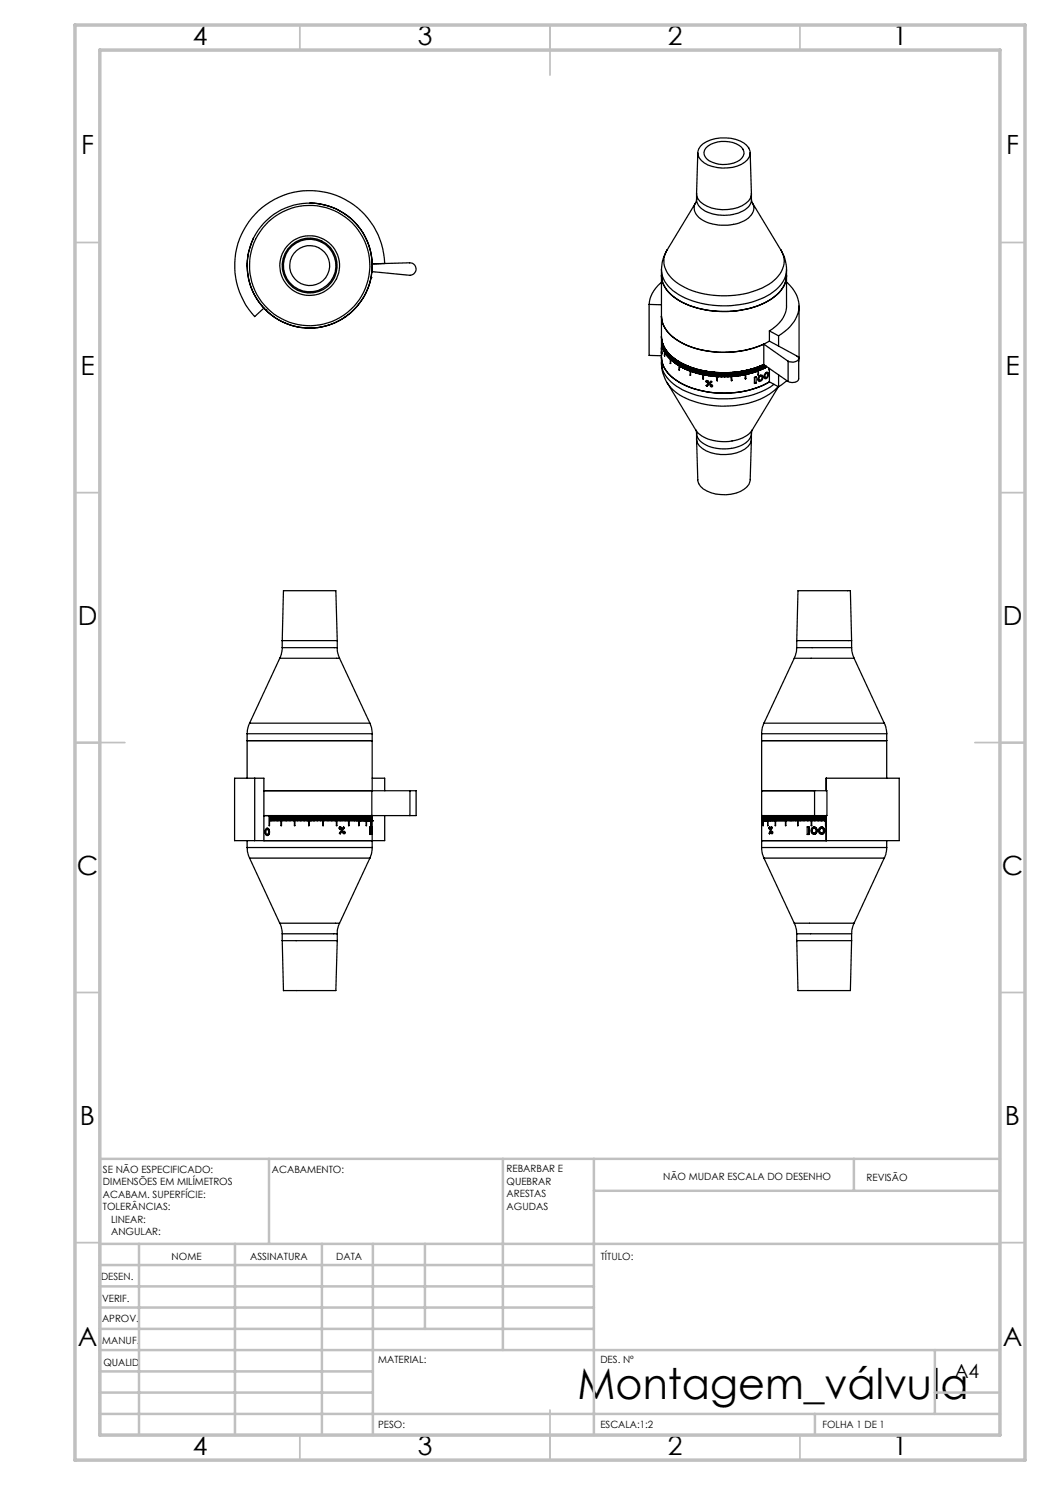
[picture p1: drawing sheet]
<svg xmlns="http://www.w3.org/2000/svg" width="210mm" height="297mm" viewBox="0 0 210 297" stroke-linecap="round" stroke-linejoin="round" font-family="sans-serif">
<g fill="none" stroke="#c0c0c0" stroke-width=".35">
<path d="M60 5v5M110 5v10M160 5v5M15 48.5h5M200 48.5h5M15 98.5h5M200 98.5h5M15 148.5h10M195 148.5h10M15 198.5h5M200 198.5h5M15 248.5h5"/>
<path d="M200 248.5h5M60 287v5M110 282v10M160 287v5"/>
</g>
<g fill="none" stroke="#c0c0c0" stroke-width=".5">
<path d="M53.8 231.8v17M100.6 231.8v38.2M118.8 231.8v55.2M118.8 238.2h81.2M170.8 231.8v6.4M200 231.8h-180v55.2M20 248.8h180M20 257.3h98.8M20 253h98.8M27.8 248.8v38.2M47 248.8v38.2M64.4 248.8v38.2"/>
<path d="M74.6 248.8v38.2M85 248.8v17M20 265.8h98.8M20 261.5h98.8M20 278.5h54.6M20 274.3h54.6M20 270h180M187 278.5h13M187 270v12.8M20 282.8h180M163 282.8v4.2"/>
</g>
<path d="M15 5h190v287h-190zM20 10h180v277h-180z" fill="none" stroke="#c0c0c0" stroke-width=".7"/>
<g fill="none" stroke="#000" stroke-width=".25">
<path d="M139.3 39.9l-.1 .6M139.3 38.7a2.78 2.78 0 0 0 2.2 2.6 8.3 8.3 0 0 0 7.7-.6 2.29 2.29 0 0 0 1.1-2M139.3 39.9a3.3 3.3 0 0 0 2.7 2.7 7.9 7.9 0 0 0 7.7-1.2l.4-.7 .2-.8M139.6 30.5l-.3 9.4M140.1 29.2a7.5 7.5 0 0 1 9.2-.1 2.05 2.05 0 0 1-.3 3.3 8 8 0 0 1-8.1 .2 2.12 2.12 0 0 1-.8-3.4zM141.2 29.6a5.7 5.7 0 0 1 7.1-.2 1.59 1.59 0 0 1-.3 2.6 5.8 5.8 0 0 1-6.7-.3 1.51 1.51 0 0 1-.1-2.1zM150 30.5l.3 9.4M150.3 39.9l.1 .6M61.9 40.6a12.5 12.5 0 0 1 12.4 14.4 12.5 12.5 0 0 1-16.1 10 12.5 12.5 0 0 1-7.5-17.4M74.2 55.5h.1M74.4 52.8l7.5-.2a1.25 1.25 0 0 1 1.3 1.2 1.25 1.25 0 0 1-1.2 1.3l-7.6-.8M76.9 52.7a15 15 0 0 0-20.6-13.5 15 15 0 0 0-5.4 24.1l1.9-1.7"/>
<path d="M132.3 55.1a5.9 5.9 0 0 0 3.4 4.9 19.4 19.4 0 0 0 18.3 0 6.2 6.2 0 0 0 3.3-4.9 6.1 6.1 0 0 1-3.7 5.1 19.4 19.4 0 0 1-18.2-.4 6.1 6.1 0 0 1-3.1-4.7zM132.3 56.4a6.6 6.6 0 0 0-2.5 4.5M132.3 53.9a5.9 5.9 0 0 0 3.4 5 19.4 19.4 0 0 0 18.3-.1 6.2 6.2 0 0 0 3.3-4.9M132.3 53.9v15.7M133.5 49.9l-1 2.3-.2 1.7M139.2 40.5a2.33 2.33 0 0 0 .9 3.2 9.1 9.1 0 0 0 9.5-.1 2.27 2.27 0 0 0 .8-3.1l5.7 9.4a4.5 4.5 0 0 1-1.3 6.2 16.8 16.8 0 0 1-13 2.8 12.2 12.2 0 0 1-8.2-4.2 4.3 4.3 0 0 1-.1-4.8zM156.1 49.9l.9 1.7 .3 2.3M157.3 56.4a5.7 5.7 0 0 1 .7 8.9l-2.3 1.9M157.3 53.9v7.3a6 6 0 0 1-3.4 5M53.2 62h.1M68.9 63.5h.1M129.8 60.9v10.2l2.5 .1"/>
<path d="M129.8 60.9l2.5 .1M132.3 72.6l.2 1.6 1 2.4M132.3 71.4a6 6 0 0 0 3.6 5 19.4 19.4 0 0 0 18 0 19.3 19.3 0 0 1-18.3-.1 6.2 6.2 0 0 1-3.3-4.9zM132.3 69.9v-.3v1.4v-.8M132.3 69.8v.9zM132.3 72.6a6 6 0 0 0 3.6 5 19.4 19.4 0 0 0 18.2-.2l.7-.5M132.3 70.4v2.2M132.3 69.5v-2.2a6.4 6.4 0 0 0 3.9 5.3 20 20 0 0 0 16.6 .3M132.3 69.5h.1M132.4 68v1.1M132.4 68.9h.1M132.4 68.3v.1"/>
<path d="M132.4 69.1h.1M132.4 68.4v.8M132.4 68.5l.1 .1M132.4 69.2h.1M132.5 69.4h.1M132.5 68.6v1M132.5 68.6v.8M132.5 68.8l.1 .1M132.5 69.6h.1M132.6 68.9l.1 1M132.6 69.7h.1M132.6 68.9v.9"/>
<path d="M132.7 69.9h.1M132.7 69.1l.1 .1M132.8 69.2v.9M132.8 69.2v.2M132.8 70.1h.1M132.8 69.4v.8M132.8 69.4l.1 1.8M132.8 70.2h.1M132.9 71.2h.1M133 70.5l-.1-.9v1.6M133 69.7l.1 .2M133 70.5h.1"/>
<path d="M133.1 69.9l.1 1M133.1 70.7h.1M133.1 69.9v.8M133.2 70.8v.1M133.2 70.1l.1 .9M133.2 70.8h.1M133.3 71h.1M133.3 70.2l.1 1M133.4 71.2h.1M133.5 76.6a10.3 10.3 0 0 0 6.8 4.1 18.5 18.5 0 0 0 13.6-1.9l1.7-1.5M133.5 76.6l5.7 9.4M133.6 70.5l-.1-.2-.1 .9"/>
<path d="M133.6 70.5v.8M133.6 70.5l.1 .9M133.6 71.3h.1M133.7 71.4v.1M133.7 71.4h.1M133.7 71.5v-.8l.1 .9M133.8 71.6h.1M133.8 71.6v-.8l.1 .9M133.9 71.7l.1-.8 .1 1.8M133.9 71.7h.1M134.1 72.6v.1M134.2 71.2l-.1-.1v1.6"/>
<path d="M134.2 72h.1M134.2 71.2v.8M134.3 71.2l.1 .1v.8M134.3 72h-.1M134.4 72.1v.1M134.4 72.1h.1M134.4 72.2v-.8l.1 .9M134.5 72.3h.1M134.6 72.3v-.8l.1 .9M134.7 72.4h.1M134.8 71.6l.1 .1v.9M134.9 72.6v-.8l.2 .1v.8"/>
<path d="M134.9 72.6h.1M135.1 72.7h.1M135.1 71.9l.2 .1v.8M135.3 72.8v-.8l.2 .1v.9M135.3 72.8h.1M135.5 73v-.9l.1 .1v.9M135.5 72.9v.1M135.6 73.1l.1-.8 .1 .1v1.6M135.6 73.1h.1M135.9 73.9l-.1 .1M136 72.5l-.1-.1-.1 1.6M136 72.5l.1 .8"/>
<path d="M136.1 72.5l.1 .1v.8M136.2 73.4l.1-.8 .2 .9M136.2 73.4h.1M136.5 73.5l.1-.8 .1 1M136.5 73.5h.1M136.7 73.7v-.9l.2 .1v.9M136.7 73.6v.1M136.9 73.8h.1M136.9 73.8v-.8h.2v.8M136.9 73.7v.1M137.1 73.8l.1 .1M137.1 73.8h.1"/>
<path d="M137.2 73.9v-.8h.2v.8M137.4 73.9h.1M137.6 73.2h-.2v.7M137.6 73.2v.8M137.6 73.2l.2 .1M137.8 74.2h.1M137.8 73.3v.9M137.9 73.3l.1 .1v1.6M137.9 74.1l-.1 .1M138.1 75h-.1M138.3 74.3v-.8l-.2-.1-.1 1.6M138.3 74.3l.1-.8 .2 .1v.8"/>
<path d="M138.4 74.3h-.1M138.6 74.4v-.8l.2 .1v.8M138.6 74.4h.1M138.8 74.5l.1-.8 .2 .1v.8M138.9 74.4l-.1 .1M139.1 74.6l.1-.8h.1v.8M139.1 74.5v.1M139.3 74.6l.1-.8 .2 .1v.8M139.3 74.6h.1M139.6 74.7l.1-.8 .1 .1v.8M139.6 74.6v.1M139.8 74.8l.1-.8h.1h.1v.9"/>
<path d="M139.9 74.7l-.1 .1M140.1 74.9l.1-.9h.1l.1 .1v.8M140.2 74.8l-.1 .1M140.4 74.9v-.8h.2v1.7M140.4 74.8v.1M140.7 75.6l-.1 .2M140.9 75v-.8h-.2v1.6h-.1M140.9 75l.1-.8 .2 .1v.8M141 74.9l-.1 .1M141.2 75.1l.1-.8h.1h.1v.8M141.2 77.1l1-.9 .2 .2-1 .9zM141.3 75l-.1 .1"/>
<path d="M141.3 76.1v.2M141.5 75.1l.1-.8h.1v.8M141.5 75v.1M141.6 76.8l-.2 .5M141.6 76.2v.2M141.8 75l-.1 .1M142 74.4l-.2-.1-.1 .8M142 74.4l.1 .8v-.1M142.1 74.4h.2v.8M142.2 77v.1M142.3 75.2v-.8h.3v.8M142.3 75.1v.1"/>
<path d="M142.5 77.1v.1M142.6 75.2l.1-.8 .2 .1v.8M142.6 75.1v.1M142.9 75.3v-.8h.2l.1 .8M142.9 75.1v.2M143.2 75.3v-.8h.2v1.6M143.2 75.1v.2M143.5 75.6l-.1 .5M143.7 75.3v-.8h-.2l-.1 1.6M143.7 75.3l.1-.8h.2v.8M143.8 75.1h.1M143.8 75.1l-.1 .2"/>
<path d="M144 75.3v-.8h.3v.8M144 75.1v.2M144 75.1h.1M144.3 75.3l.1-.8h.2v.8M144.4 75.1l-.1 .2M144.6 74.5v.6M144.6 75.1v.2M144.6 75.1h.1M144.9 74.5h-.3v.8M144.9 75.4h.1M144.9 75.1h.1M144.9 74.5h.3v.8v-.8h.3v.8"/>
<path d="M144.9 74.5v.9M145.2 75.1h.1M145.5 75.1h.1M145.5 75.1v.2M145.7 74.5h-.2v.8M145.7 75.3h.1M145.7 75.1h.1M145.7 74.5v.8M145.7 75.1l.1 .2M145.8 74.5h.2l.1 .8M146 75l.1 .3M146.1 75.3v-.8h.2v1.6h.1"/>
<path d="M146.3 75.7l.1 .4M146.6 75.1v.2M146.6 75.3v-.8h-.2v1.6M146.6 75.3v-.8h.3v.8M146.9 75.1v.2M147.1 75.1l.1 .1M147.2 75.2l-.1-.8h-.2v.9M147.4 75.1l.1 .1M147.5 75.2l-.1-.8h-.2v.8M147.7 75l.1 .2M147.8 75.2l-.1-.8h-.2v.8M148 75l.1 .1"/>
<path d="M148.1 75.1l-.1-.8h-.2v.9M148.3 75v.1M148.3 75.1l-.1-.8h-.1v.8M148.6 74.9v.1M148.6 75v-.8h-.2l-.1 .1v.8M148.8 74.2h-.2v.8M148.9 74.2l-.1 .8v-.1M148.9 74.2l.1-.1v1.7l.2-.1M149 75.6l.2 .1M149.4 74.8v.1M149.4 74.9l-.1-.9-.1 .1v1.6M149.6 74.8h.1"/>
<path d="M149.7 74.8l-.1-.8h-.2v.9M149.9 74.7h.1M149.9 74.7v-.8h-.1l-.1 .1v.8M150.1 74.6h.1M150.2 74.6l-.1-.7h-.1h-.1v.8M150.4 74.5l.1 .1M150.5 74.6l-.1-.8h-.1h-.1v.8M150.7 74.5h.1M150.7 74.5v-.8l-.2 .1v.8M150.9 75.5l.3-.2v1.3l-.2 .1zM150.9 76.4l.3 .2M150.9 74.4h.1"/>
<path d="M151 74.4l-.1-.8-.2 .1v.8M151.2 74.3v.1M151.2 74.4l-.1-.8h-.1v.8M151.4 74.2v.1M151.4 74.3v-.9l-.2 .1v.9M151.4 74.3v-.9h.2l.1 1.6M151.6 75.9l.3 .2M151.6 74.9l.1 .1M151.8 75.2l.3-.2a.59 .59 0 0 1 .6 .6 .59 .59 0 0 1-.5 .6l-.3 .1a.63 .63 0 0 1-.1-1.1zM151.9 75.4a.3 .3 0 0 1 .5-.1 .3 .3 0 0 1 0 .4 .33 .33 0 0 1-.5 .3 .33 .33 0 0 1 0-.5zM151.9 74v.1M151.9 74.1v-.8h-.2v1.7"/>
<path d="M152 75.1l.3 .1M152.1 73.9l.1 .1M152.2 74l-.2-.8-.1 .9M152.4 73.9h.1M152.4 73.9l-.1-.8-.1 .1v.8M152.6 73l-.2 .1v.8M152.6 73.8h.1M152.8 72.9l-.2 .1v.8M152.8 68.8v4.1M152.8 68.8l4.8 3.4M152.8 72.9l4.8 3.4M152.8 75.3l.3 .2"/>
<path d="M152.8 73l.1 .7M152.8 73.7h.1M152.9 73v.7M153 73.1l.1 .5M153 73.6h.1M153.1 74.6l.3-.2a.72 .72 0 0 1 .2 .8 .72 .72 0 0 1-.7 .5l-.1-.6zM153.2 74.8l.1-.1a.42 .42 0 0 1 .2 .5 .42 .42 0 0 1-.4 .3l-.1-.4zM153.2 74.5l.2 .2M153.2 73.2l.1 .2M153.2 73.4h.1M153.3 73.3v.1M153.8 73.7l.1 .2"/>
<path d="M153.8 73.9h.1M153.9 68.2l5.4 3a.61 .61 0 0 1 .4 .7 .61 .61 0 0 1-.7 .5h-.6l-.8-.2M153.9 68.2a19.2 19.2 0 0 1-18.5-.2 6 6 0 0 1-3.1-4.8 6.4 6.4 0 0 0 3.9 5.3 19.7 19.7 0 0 0 16.6 .3M153.9 66.2l1.8 1M153.9 66.2v2M153.9 73.9v2.5M153.9 76.4l1.8 1M155.7 77.4l-5.3 8.6M155.7 67.2v2M155.7 75v2.4M157.4 76.1l-1.7 1.3M157.6 72.2v4.1"/>
<path d="M159.7 71.7v4.1a1.44 1.44 0 0 1-2.1 .5M159.8 61.2l-.1 11.1M139.2 86l.1 .6M139.2 86a6.8 6.8 0 0 0 6 2.3 6.3 6.3 0 0 0 5.2-2.3M139.3 86.6l.3 9.4a3.2 3.2 0 0 0 2.6 2.6 7.5 7.5 0 0 0 7.2-1.2l.4-.5 .2-.9 .3-8.2a2.77 2.77 0 0 1-2.1 2.4 8.4 8.4 0 0 1-7.7-.5 2.24 2.24 0 0 1-1.2-1.9M139.3 86.6a3.4 3.4 0 0 0 2.9 2.8 8 8 0 0 0 7.3-1.1l.7-1 .1-.7M150.3 86.6v1.2M150.4 86l-.1 .6M159.6 118.1h10.5l.2 10-11 .1zM56 131.7h11.9M56 131.7l-6.1 12.9M56.4 129.5l-.1 1.4-.3 .8"/>
<path d="M56.4 129.5h11.1M56.4 128.1v1.4M67.4 128.1h-11l.3-10h10.5l.3 10.1M67.5 129.5v.8l.4 1.4M67.5 128.1v1.4M67.9 131.7l6.1 12.9M158.9 131.7h11.9M158.9 131.7l-6.1 12.9M159.3 129.5v.8l-.4 1.4M159.3 129.5h11M159.3 128.1v1.4M170.3 129.5l.1 .8 .4 1.4"/>
<path d="M170.3 128.1v1.4M170.8 131.7l6 12.9M49.4 148.1h25zM49.4 146.8h25M49.4 146.8v8.8M49.9 144.6l-.4 1.3-.1 .9M49.9 144.6h24.1M50.9 155.6h-4v12.5h4M50.9 155.6h1.9v12.5M50.9 155.6v12.5M52.8 158.1h21.6zM74 144.6l.3 1.1 .1 1.1"/>
<path d="M74.4 158.1l-.1 6M74.4 158.1h7.6M74.4 146.8v11.3M74.4 155.6h2.5v2.5M82 158.1h1.2v5h-1.2M82 158.1v5M152.3 158.1h10.6zM152.3 148.1h25zM152.3 146.8h25M152.3 146.8v22.7M152.8 144.6l-.4 1.1-.1 1.1M152.8 144.6h24"/>
<path d="M162.9 158.1h2.5v5h-13.1M162.9 158.1v6l-.1-1h-.2v1v-1h-.3v2h-.1v-2h-.1v1l-.1-1h-.2v1l-.1-1h-.2v1v-1h-.3M165.3 155.6h14.5v12.5h-14.5M165.3 155.6l-.1 2.5M165.3 155.6v2.5M176.8 144.6l.4 .8 .1 1.4M177.3 146.8v8.8M49.4 169.5l.1 .9 .4 1.2M49.4 169.5h25M49.4 168.1v1.4M49.9 171.6h24.1M49.9 171.6l6.1 13"/>
<path d="M50.9 168.1h1.9M52.8 168.1h21.6M53.3 166a.41 .41 0 0 1 .5 .2 .41 .41 0 0 1-.1 .5 .29 .29 0 0 1-.5 .1 .29 .29 0 0 1 0-.4zM53.3 165.7a.78 .78 0 0 1 .7 .5 .78 .78 0 0 1-.3 .9 .69 .69 0 0 1-.7-.4 .69 .69 0 0 1 .1-.8zM53.4 165.9h.4M53.4 166.9h.4M54.1 163.1h-.2l-.1 2v-2h-1h21.6M54.1 164.1h.1M54.1 163.1v1M54.1 163.1h.2v1v-1h.2M54.5 164.1h.1M54.5 163.1v1"/>
<path d="M54.6 163.1h.2v1v-1h.2v1v-1h.2v1l.1-1h.2v1v-1h.2M55.7 164.1h.1M55.7 163.1v1M55.8 163.1h.2M56 164.1h.1M56 163.1v1M56 163.1h.2v2h.1v-2h.2v1l.1-1h.2v1v-1h.2v1l.1-1h.2v1v-1h.3v1v-1h.2v1l.1-1h.2v1v-1h.3M58.4 164.1h.1M58.4 163.1v1M58.4 163.1h.3v1v-1h.2v2h.1v-2h.2v1l.1-1h.2v1v-1h.3v1v-1h.2v1l.1-1h.2v1l.1-1h.2v1l.1-1h.2v1l.1-1h.2v1v-1h.3M61.5 164.1h.1M61.5 163.1v1"/>
<path d="M61.5 163.1h.2v2l.1-2h.3v1v-1h.2v1l.1-1h.2v1l.1-1h.2M62.7 163.1v1M62.9 164.1h.1M62.9 163.1v1M63 163.1h.2v1l.1-1h.2v1v-1h.3M63.8 164.1h.1M63.8 163.1v1M63.8 163.1h.3v1v-1h.2v1l.1-1h.2v2h.1v-2h.2v1v-1h.3v1v-1h.2v1l.1-1h.2v1l.1-1h.2v1v-1h.3M66.3 164.1h.1M66.3 163.1v1M66.3 163.1h.2v1l.1-1h.2v1l.1-1h.2v1v-1h.2v2h.1v-2h.2v1v-1h.2M67.8 164.1h.1"/>
<path d="M67.8 163.1v1M67.9 163.1h.2v1l.1-1h.1v1l.1-1h.2M67.9 165.8h.2M67.9 165.4h.2M68.6 164.1h.1M68.6 163.1v1M68.6 163.1h.2M68.6 165.6h.3M68.7 166.6h.1M68.7 166.4h.1M68.7 165.4l.2 .2-.8 1.2-.2-.2zM68.8 164.1h.1"/>
<path d="M68.8 163.1v1M68.9 163.1h.2v1v-1h.2v1l.1-1h.1M69.5 164.1h.1M69.5 163.1v1M69.6 163.1h.1v2h.1v-2h.2v1v-1h.2v1v-1h.2v1v-1h.2M70.6 164.1h.1M70.6 163.1v1M70.7 163.1h.1M70.8 164.1h.1M70.8 163.1v1M70.9 163.1h.1v1v-1h.2M71.2 164.1h.1"/>
<path d="M71.2 163.1v1M71.3 163.1h.1v1v-1h.2M71.6 164.1h.1M71.6 163.1v1M71.6 163.1h.2v2v-2h.2M72 164.1h.1M72 163.1h.1v1v-1h.2M72 163.1v1M72.3 164.1h.1M72.3 163.1v1M72.3 163.1h.1M72.4 164.1h.1"/>
<path d="M72.4 163.1v1M72.5 163.1h.1v1v-1h.1v1l.1-1h.1M72.9 164.1h.1M72.9 163.1v1M72.9 163.1h.1M73 164.1h.1M73 163.1h.1M73 163.1v1M73.1 164.1h.1M73.1 163.1v1M73.2 163.1v2l.2-2M73.4 164.1h.1"/>
<path d="M73.4 163.1v1M73.4 163.1h.1M73.5 164.1h.1M73.5 163.1h.1M73.5 163.1v1M73.6 164.1h.1M73.6 163.1l.1 1 .1-1M73.6 163.1v1M73.8 164.1h.1M73.8 163.1l.1 1 .1-1M73.8 163.1v1M74 165.4v1.5z"/>
<path d="M74 164.1h.1M74 163.1h.1M74 171.6l-6.1 13M74 163.1v1M74.1 164.1h.1M74.1 163.1l.1 2v-2M74.1 163.1v1M74.2 163.1h.1M74.2 166.6h.1M74.2 165.6h.1M74.2 164.1h.1M74.2 165.4l.2 .6-.1 .9-.1-.5z"/>
<path d="M74.3 165.6v1zM74.3 164.1h.1M74.3 163.1h.1M74.3 163.1v1M74.4 163.1h.1M74.4 163.1h7.6M74.4 165.4v1.5zM74.4 164.1h.1M74.4 163.1v1M74.4 169.5l-.1 1.1-.3 1M74.4 165.6v1zM74.4 163.1v2.6"/>
<path d="M74.4 166.5v3M76.9 163.1v5h-2.5M152.3 169.5l.1 1.1 .4 1M152.3 168.1h12.9zM152.3 163.1h.1M152.3 169.5h25M152.4 164.1h.1M152.4 163.1h.1M152.4 163.1v1M152.5 163.1h.1M152.5 164.1h.1M152.5 163.1v1"/>
<path d="M152.6 164.1h.1M152.6 163.1v2l.1-2M152.6 163.1h.1M152.7 164.1h.1M152.7 163.1v1M152.7 163.1l.1 1M152.8 163.1h.1M152.8 171.6h24M152.8 171.6l6.1 13M152.8 163.1v1M152.9 163.1l-.1 1M152.9 164.1h.1"/>
<path d="M152.9 163.1l.1 1v-1l.1 1v-1l.1 1v-1l.1 1 .1-1v1l.1-1M152.9 163.1v1M153.5 165.1h.1M153.5 163.1v2M153.6 163.1h.1v1v-1h.1v1v-1h.2v1v-1h.1v1v-1h.1M153.8 165.4h.2l.1 .1-.2 .4zM153.8 166.6h.2M153.9 165.8h.1M153.9 165.4h.1M154.2 164.1h.1M154.2 163.1v1M154.3 163.1h.1v1v-1h.2v1v-1h.1"/>
<path d="M154.3 165.4l.1 .2-.5 1.2-.1-.2zM154.4 166.3l.2 .2-.1 .2a.24 .24 0 0 1-.3-.2 .24 .24 0 0 1 .2-.2zM154.4 166.6h.1M154.4 166.4h.1M154.7 164.1h.1M154.7 163.1v1M154.8 163.1h.1v1v-1h.1v2l.1-2h.2v1v-1h.2v1v-1h.1v1l.1-1h.2v1v-1h.1M156 164.1h.1M156 163.1v1M156.1 163.1h.1v1l.1-1h.2v1v-1h.2v1v-1h.2v1l.1-1h.1v2l.1-2h.1M157.3 164.1h.1M157.3 163.1v1"/>
<path d="M157.4 163.1h.2M157.6 164.1h.1M157.6 163.1v1M157.6 163.1h.2M157.8 164.1h.1M157.8 163.1v1M157.9 163.1h.1v1l.1-1h.2v1l.1-1h.1v1l.1-1h.2v1l.1-1h.2v1v-1h.2v1v-1h.2v2l.1-2h.2v1l.1-1h.2v1v-1h.3v1v-1h.2v1l.1-1h.2v1v-1h.3M161.2 164.1h.1M161.2 163.1v1M161.4 165.4h.4v1.5h-.4zM161.7 165.4v1.5M162.3 165.7a.67 .67 0 0 1 .9 0 .67 .67 0 0 1 .1 .9 .67 .67 0 0 1-1 0 .85 .85 0 0 1 0-.9z"/>
<path d="M162.5 165.8a.46 .46 0 0 1 .7 .2 .46 .46 0 0 1-.4 .6l-.3-.3zM162.7 165.4a.75 .75 0 0 1 .7 .7 .75 .75 0 0 1-.6 .8M162.8 165.6a.52 .52 0 0 0-.4 .5 .52 .52 0 0 0 .4 .5M163.1 163.1v1l.1-1M163.4 163.1v1l.1-1M163.7 163.1v1l.1-1M163.8 165.7a.63 .63 0 0 1 .9-.2 .63 .63 0 0 1 .2 .8 .66 .66 0 0 1-.9 .5 .66 .66 0 0 1-.3-1zM164 163.1v1v-1M164.1 165.7a.45 .45 0 0 1 .6 .4 .45 .45 0 0 1-.6 .4l-.2-.3zM164.3 165.4a.75 .75 0 0 1 .6 .7 .75 .75 0 0 1-.6 .8M164.3 164.1h.1M164.3 163.1v1"/>
<path d="M164.3 165.6a.51 .51 0 0 0-.4 .5 .51 .51 0 0 0 .4 .5M164.6 163.1v1v-1M164.9 163.1v1v-1M165.1 163.1l.1 5M165.2 163.1v2M165.2 168.1h.1M165.3 163.1v5M176.8 171.6l-6 13M177.3 169.5l-.1 1.4-.4 .7M177.3 168.1v1.4M56 184.6l.3 .8 .1 1.4M56 184.6h11.9"/>
<path d="M56.4 186.8v1.3h11M56.4 186.8h11.1M56.4 188.1l.3 10M67.5 188.1l-.3 10h-10.5M67.5 186.8v1.4M67.9 184.6l-.4 1.3v.9M158.9 184.6l.4 1.3v.9M158.9 184.6h11.9M159.3 186.8v1.3h11v-1.3M159.3 188.1l.3 10h10.5l.2-10M159.3 186.8h11M170.8 184.6l-.4 1.3-.1 .9"/>
<circle cx="61.9" cy="53.1" r="12"/>
<circle cx="61.9" cy="53.1" r="5.2"/>
<circle cx="61.9" cy="53.1" r="12.5"/>
<circle cx="61.9" cy="53.1" r="5.5"/>
<circle cx="61.9" cy="53.1" r="4"/>
<circle cx="61.9" cy="53.1" r="6"/>
<circle cx="141.4" cy="76.3" r=".23"/>
<circle cx="141.4" cy="76.3" r=".13"/>
<circle cx="142.3" cy="77.2" r=".14"/>
<circle cx="142.3" cy="77.2" r=".23"/>
<circle cx="68.1" cy="165.6" r=".14"/>
<circle cx="68.1" cy="165.6" r=".24"/>
<circle cx="68.8" cy="166.5" r=".14"/>
<circle cx="68.9" cy="166.5" r=".24"/>
<circle cx="154" cy="165.6" r=".12"/>
<circle cx="154.4" cy="166.5" r=".12"/>
</g>
<text font-size="8.5" x="115.5" y="279.7">Montagem_válvula</text>
<g font-size="5.3">
<text x="38.5" y="9">4</text>
<text x="83.5" y="9">3</text>
<text x="133.6" y="9">2</text>
<text x="178.6" y="9">1</text>
<text x="16.2" y="30.8">F</text>
<text x="201.2" y="30.8">F</text>
<text x="16.1" y="75">E</text>
<text x="201.1" y="75">E</text>
<text x="15.5" y="125">D</text>
<text x="200.5" y="125">D</text>
<text x="15.4" y="175">C</text>
<text x="200.4" y="175">C</text>
<text x="16" y="225">B</text>
<text x="201" y="225">B</text>
<text x="15.5" y="269.3">A</text>
<text x="200.5" y="269.3">A</text>
<text x="38.5" y="291">4</text>
<text x="83.5" y="291">3</text>
<text x="133.6" y="291">2</text>
<text x="178.6" y="291">1</text>
</g>
<text font-size="3.9" x="190.9" y="275.5">A4</text>
<g font-size="2">
<text x="20.6" y="234.6">SE NÃO ESPECIFICADO:</text>
<text x="20.6" y="237.1">DIMENSÕES EM MILÍMETROS</text>
<text x="20.6" y="239.6">ACABAM. SUPERFÍCIE:</text>
<text x="54.4" y="234.6">ACABAMENTO:</text>
<text x="101.3" y="234.5">REBARBAR E</text>
<text x="101.3" y="237">QUEBRAR</text>
<text x="101.3" y="239.5">ARESTAS</text>
<text x="132.6" y="236">NÃO MUDAR ESCALA DO DESENHO</text>
<text x="173.3" y="236.2">REVISÃO</text>
<text x="20.6" y="242.1">TOLERÂNCIAS:</text>
<text x="22.2" y="244.6">LINEAR:</text>
<text x="101.3" y="242">AGUDAS</text>
<text x="22.2" y="247.1">ANGULAR:</text>
<text x="34.3" y="252">NOME</text>
<text x="50" y="251.9">ASSINATURA</text>
<text x="67.2" y="251.9">DATA</text>
<text x="120.2" y="251.9">TÍTULO:</text>
<text x="20.2" y="256.1">DESEN.</text>
<text x="20.4" y="260.3">VERIF.</text>
<text x="20.4" y="264.4">APROV.</text>
<text x="20.5" y="268.8">MANUF.</text>
<text x="20.7" y="273.1">QUALID</text>
<text x="75.7" y="272.5">MATERIAL:</text>
<text x="120.1" y="272.5">DES. Nº</text>
<text x="75.6" y="285.5">PESO:</text>
<text x="120.1" y="285.6">ESCALA:1:2</text>
<text x="164.5" y="285.6">FOLHA 1 DE 1</text>
</g>
</svg>
